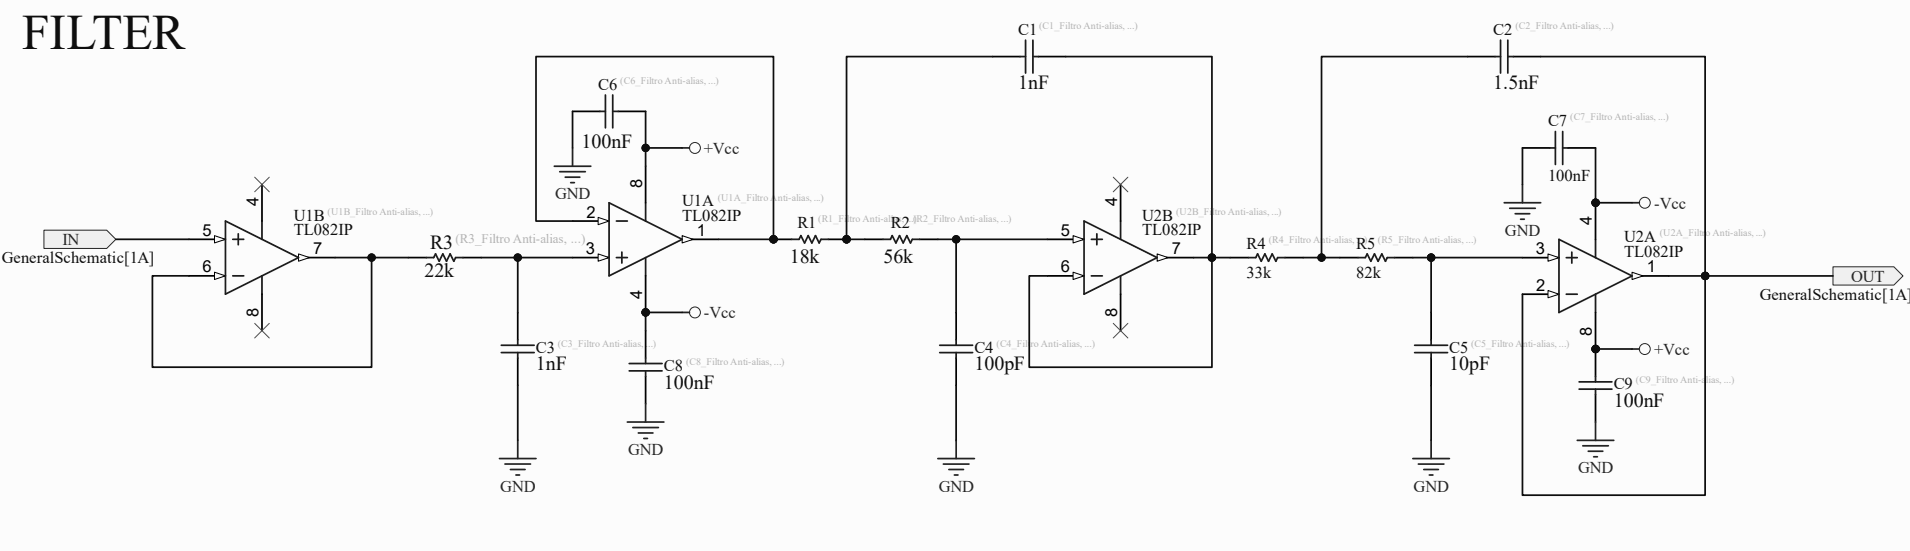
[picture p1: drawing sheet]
<svg xmlns="http://www.w3.org/2000/svg" width="186mm" height="54mm" viewBox="0 0 186 54" stroke-linecap="round" stroke-linejoin="round" font-family="sans-serif">
<g fill="#fcfcfc">
<path d="M-.1 -.1h186.1v53.8h-186.1z" fill-rule="evenodd"/>
<path d="M-.1 -.1h186.1v53.8h-186.1z" fill-rule="evenodd"/>
</g>
<path d="M39.7 25.1h1.8M45.1 25.1h1.7" fill="none" stroke="#000" stroke-width=".17"/>
<path d="M41.5 25.1h.7l.2-.4 .3 .7 .4-.7 .4 .7 .3-.7 .4 .7 .2-.3h.7" fill="none" stroke="#1c1c1c" stroke-width=".17"/>
<circle cx="82.4" cy="23.3" r=".36" fill="#0e0e0e"/>
<circle cx="82.4" cy="23.3" r=".36" fill="none" stroke="#0e0e0e" stroke-width=".1"/>
<circle cx="75.3" cy="23.3" r=".36" fill="#0e0e0e"/>
<circle cx="75.3" cy="23.3" r=".36" fill="none" stroke="#0e0e0e" stroke-width=".1"/>
<path d="M80.6 23.3h1.8" fill="none" stroke="#000" stroke-width=".17"/>
<circle cx="82.4" cy="23.3" r=".36" fill="#0e0e0e"/>
<circle cx="82.4" cy="23.3" r=".36" fill="none" stroke="#0e0e0e" stroke-width=".1"/>
<path d="M75.3 23.3h1.8" fill="none" stroke="#000" stroke-width=".17"/>
<circle cx="75.3" cy="23.3" r=".36" fill="#0e0e0e"/>
<circle cx="75.3" cy="23.3" r=".36" fill="none" stroke="#0e0e0e" stroke-width=".1"/>
<path d="M77.1 23.3h.7l.2-.4 .3 .7 .4-.7 .3 .7 .4-.7 .3 .7 .2-.3h.7M86 23.3h.7l.1-.4 .4 .7 .4-.7 .3 .7 .4-.7 .3 .7 .2-.3h.7M121.5 25.1h.7l.2-.4 .4 .7 .3-.7 .4 .7 .3-.7 .4 .7 .2-.3h.7M132.2 25.1h.7l.2-.4 .3 .7 .4-.7 .3 .7 .4-.7 .4 .7 .1-.3h.7" fill="none" stroke="#1c1c1c" stroke-width=".17"/>
<path d="M84.2 23.3h1.8M89.5 23.3h1.8M102 23.3h3.5M119.7 25.1h1.8M125.1 25.1h1.8M130.4 25.1h1.8M135.7 25.1h1.8" fill="none" stroke="#000" stroke-width=".17"/>
<path d="M104.5 22.9l1 .4-1 .3z" fill="#fbfbfb"/>
<path d="M104.5 22.9l1 .4-1 .3z" fill="none" stroke="#000" stroke-width=".1"/>
<path d="M102 26.8h3.5" fill="none" stroke="#000" stroke-width=".17"/>
<path d="M104.5 26.5l1 .3-1 .4z" fill="#fbfbfb"/>
<path d="M104.5 26.5l1 .3-1 .4z" fill="none" stroke="#000" stroke-width=".1"/>
<path d="M112.6 25.1h3.6" fill="none" stroke="#000" stroke-width=".17"/>
<path d="M112.6 24.7l1.1 .4-1.1 .3z" fill="#fbfbfb"/>
<path d="M112.6 24.7l1.1 .4-1.1 .3z" fill="none" stroke="#000" stroke-width=".1"/>
<path d="M105.5 21.5l7.1 3.6-7.1 3.5zM106.2 26.8h1.1M106.2 23.3h1.1M106.8 22.8v1M109.1 21.5v1.8M109.1 26.8v1.8" fill="none" stroke="#1c1c1c" stroke-width=".17"/>
<path d="M109.1 18v3.5M109.1 28.6v3.6" fill="none" stroke="#000" stroke-width=".17"/>
<circle cx="155.3" cy="19.7" r=".36" fill="#0e0e0e"/>
<circle cx="155.3" cy="19.7" r=".36" fill="none" stroke="#0e0e0e" stroke-width=".1"/>
<circle cx="155.3" cy="34" r=".36" fill="#0e0e0e"/>
<circle cx="155.3" cy="34" r=".36" fill="none" stroke="#0e0e0e" stroke-width=".1"/>
<path d="M158.9 26.9h3.5" fill="none" stroke="#000" stroke-width=".17"/>
<path d="M158.9 26.5l1 .4-1 .3z" fill="#fbfbfb"/>
<path d="M158.9 26.5l1 .4-1 .3z" fill="none" stroke="#000" stroke-width=".1"/>
<path d="M148.2 28.6h3.5" fill="none" stroke="#000" stroke-width=".17"/>
<path d="M150.7 28.3l1 .3-1 .4z" fill="#fbfbfb"/>
<path d="M150.7 28.3l1 .3-1 .4z" fill="none" stroke="#000" stroke-width=".1"/>
<path d="M148.2 25.1h3.5" fill="none" stroke="#000" stroke-width=".17"/>
<path d="M150.7 24.7l1 .4-1 .3z" fill="#fbfbfb"/>
<path d="M150.7 24.7l1 .4-1 .3z" fill="none" stroke="#000" stroke-width=".1"/>
<path d="M151.7 23.3l7.2 3.6-7.2 3.5zM152.5 28.6h1M152.5 25.1h1M153 24.5v1.1M155.3 23.3v1.8M155.3 28.6v1.8" fill="none" stroke="#1c1c1c" stroke-width=".17"/>
<path d="M155.3 19.7v3.6" fill="none" stroke="#000" stroke-width=".17"/>
<circle cx="155.3" cy="19.7" r=".36" fill="#0e0e0e"/>
<circle cx="155.3" cy="19.7" r=".36" fill="none" stroke="#0e0e0e" stroke-width=".1"/>
<path d="M155.3 30.4v3.6" fill="none" stroke="#000" stroke-width=".17"/>
<circle cx="155.3" cy="34" r=".36" fill="#0e0e0e"/>
<circle cx="155.3" cy="34" r=".36" fill="none" stroke="#0e0e0e" stroke-width=".1"/>
<path d="M96.6 5.5h2.7M101.1 5.5h2.6M142.9 5.5h2.6M147.3 5.5h2.7M50.4 30.4v2.7M50.4 34.8v2.7M93.1 30.4v2.7M93.1 34.8v2.7M139.3 30.4v2.7M139.3 34.8v2.7" fill="none" stroke="#000" stroke-width=".17"/>
<g fill="none" stroke="#1c1c1c" stroke-width=".17">
<path d="M99.3 5.5h.5M99.8 3.9v3.2M100.5 5.5h.6M100.5 3.9v3.2M145.5 5.5h.6M146.1 3.9v3.2M146.8 5.5h.5M146.8 3.9v3.2M48.8 34.3h3.2M48.8 33.6h3.2M50.4 33.1v.5M50.4 34.3v.5"/>
<path d="M91.5 34.3h3.2M91.5 33.6h3.2M93.1 33.1v.5M93.1 34.3v.5M137.7 34.3h3.2M137.7 33.6h3.2M139.3 33.1v.5M139.3 34.3v.5"/>
</g>
<circle cx="62.8" cy="30.4" r=".36" fill="#0e0e0e"/>
<circle cx="62.8" cy="30.4" r=".36" fill="none" stroke="#0e0e0e" stroke-width=".1"/>
<path d="M66.4 23.3h3.6" fill="none" stroke="#000" stroke-width=".17"/>
<path d="M66.4 22.9l1.1 .4-1.1 .3z" fill="#fbfbfb"/>
<path d="M66.4 22.9l1.1 .4-1.1 .3z" fill="none" stroke="#000" stroke-width=".1"/>
<path d="M55.7 21.5h3.6" fill="none" stroke="#000" stroke-width=".17"/>
<path d="M58.2 21.2l1.1 .3-1.1 .4z" fill="#fbfbfb"/>
<path d="M58.2 21.2l1.1 .3-1.1 .4z" fill="none" stroke="#000" stroke-width=".1"/>
<path d="M55.7 25.1h3.6" fill="none" stroke="#000" stroke-width=".17"/>
<path d="M58.2 24.7l1.1 .4-1.1 .3z" fill="#fbfbfb"/>
<path d="M58.2 24.7l1.1 .4-1.1 .3z" fill="none" stroke="#000" stroke-width=".1"/>
<path d="M59.3 19.7l7.1 3.6-7.1 3.5zM62.8 19.7v1.8M60 21.5h1.1M60 25.1h1.1M60.5 24.5v1.1M62.8 25.1v1.7" fill="none" stroke="#1c1c1c" stroke-width=".17"/>
<path d="M62.8 26.8v3.6" fill="none" stroke="#000" stroke-width=".17"/>
<circle cx="62.8" cy="30.4" r=".36" fill="#0e0e0e"/>
<circle cx="62.8" cy="30.4" r=".36" fill="none" stroke="#0e0e0e" stroke-width=".1"/>
<path d="M62.8 16.2v3.5M62.8 32.2v2.6M62.8 36.6v2.7" fill="none" stroke="#000" stroke-width=".17"/>
<g fill="none" stroke="#262626" stroke-width=".17">
<path d="M62.8 39.3v1.8M48.6 44.6h3.6M49.1 45.2h2.5M49.7 45.7h1.4M50.2 46.2h.4M50.4 42.8v1.8M61.1 41.1h3.5M61.6 41.6h2.5M62.1 42.1h1.5M62.7 42.7h.3M91.3 44.6h3.5M91.8 45.2h2.5"/>
<path d="M92.4 45.7h1.4M92.9 46.2h.3M93.1 42.9v1.7M137.5 44.6h3.6M138.1 45.2h2.4M138.6 45.7h1.4M139.1 46.2h.4M139.3 42.9v1.7"/>
</g>
<path d="M61.2 36.1h3.2M61.2 35.4h3.2M62.8 34.8v.6M62.8 36.1v.5" fill="none" stroke="#1c1c1c" stroke-width=".17"/>
<circle cx="155.3" cy="34" r=".36" fill="#0e0e0e"/>
<circle cx="155.3" cy="34" r=".36" fill="none" stroke="#0e0e0e" stroke-width=".1"/>
<path d="M155.3 34v2.6" fill="none" stroke="#000" stroke-width=".17"/>
<circle cx="155.3" cy="34" r=".36" fill="#0e0e0e"/>
<circle cx="155.3" cy="34" r=".36" fill="none" stroke="#0e0e0e" stroke-width=".1"/>
<path d="M55.7 10.8h2.7M60.2 10.8h2.6M148.2 14.4h2.7M152.6 14.4h2.7M18.4 23.3h3.5M155.3 38.4v2.7" fill="none" stroke="#000" stroke-width=".17"/>
<path d="M58.4 10.8h.5M58.9 9.2v3.2M59.6 10.8h.6M59.6 9.2v3.2M150.9 14.4h.5M151.4 12.8v3.2M152.1 14.4h.5M152.1 12.8v3.2M153.7 37.9h3.2M153.7 37.2h3.2M155.3 36.6v.6M155.3 37.9v.5" fill="none" stroke="#1c1c1c" stroke-width=".17"/>
<g fill="none" stroke="#262626" stroke-width=".17">
<path d="M54 16.2h3.5M54.5 16.7h2.5M55 17.2h1.4M55.6 17.8h.3M55.7 14.4v1.8M146.4 19.7h3.6M148.2 18v1.7M147 20.3h2.4M147.5 20.8h1.4M148 21.3h.4M153.5 42.9h3.6M154.1 43.4h2.5"/>
<path d="M154.6 43.9h1.4M155.1 44.5h.4M155.3 41.1v1.8"/>
</g>
<path d="M20.9 22.9l1 .4-1 .3z" fill="#fbfbfb"/>
<path d="M20.9 22.9l1 .4-1 .3z" fill="none" stroke="#000" stroke-width=".1"/>
<path d="M18.4 26.8h3.5" fill="none" stroke="#000" stroke-width=".17"/>
<path d="M20.9 26.5l1 .3-1 .4z" fill="#fbfbfb"/>
<path d="M20.9 26.5l1 .3-1 .4z" fill="none" stroke="#000" stroke-width=".1"/>
<path d="M29.1 25.1h3.5" fill="none" stroke="#000" stroke-width=".17"/>
<path d="M29.1 24.7l1 .4-1 .3z" fill="#fbfbfb"/>
<path d="M29.1 24.7l1 .4-1 .3z" fill="none" stroke="#000" stroke-width=".1"/>
<path d="M21.9 21.5l7.2 3.6-7.2 3.5zM22.7 26.8h1M22.7 23.3h1M23.2 22.8v1M25.5 21.5v1.8M25.5 26.8v1.8" fill="none" stroke="#1c1c1c" stroke-width=".17"/>
<path d="M25.5 18v3.5M25.5 28.6v3.6" fill="none" stroke="#000" stroke-width=".17"/>
<path d="M4.3 22.4h6.1l.9 .9-.9 .9h-6.1z" fill-rule="evenodd" fill="#f0f0f0"/>
<path d="M4.3 22.4h6.1l.9 .9-.9 .9h-6.1z" fill="none" stroke="#262626" stroke-width=".1"/>
<path d="M178.4 26h5.9l.9 .9-.9 .8h-5.9z" fill-rule="evenodd" fill="#f0f0f0"/>
<g fill="none" stroke="#262626" stroke-width=".1">
<path d="M178.4 26h5.9l.9 .9-.9 .8h-5.9z"/>
<circle cx="67.6" cy="14.4" r=".53"/>
<circle cx="160.1" cy="19.7" r=".53"/>
<circle cx="67.6" cy="30.4" r=".53"/>
<circle cx="160.1" cy="34" r=".53"/>
</g>
<path d="M-.1 53.2v.5zM-.1 52.5v.5zM-.1 51.9v.5zM-.1 51.2v.5zM-.1 50.5v.5zM-.1 49.8v.5zM-.1 49.1v.5zM-.1 48.5v.5zM-.1 47.8v.5zM-.1 47.1v.5zM-.1 46.4v.5zM-.1 45.8v.5zM-.1 45.1v.5zM-.1 44.4v.5zM-.1 43.7v.5zM-.1 43v.6zM-.1 42.4v.5zM-.1 41.7v.5zM-.1 41v.5zM-.1 40.3v.5zM-.1 39.7v.5zM-.1 39v.5zM-.1 38.3v.5zM-.1 37.6v.5zM-.1 36.9v.6zM-.1 36.3v.5zM-.1 35.6v.5zM-.1 34.9v.5zM-.1 34.2v.5zM-.1 33.6v.5zM-.1 32.9v.5zM-.1 32.2v.5zM-.1 31.5v.5zM-.1 30.9v.5zM-.1 30.2v.5zM-.1 29.5v.5zM-.1 28.8v.5zM-.1 28.1v.6zM-.1 27.5v.5zM-.1 26.8v.5zM-.1 26.1v.5zM-.1 25.4v.5zM-.1 24.8v.5zM-.1 24.1v.5zM-.1 23.4v.5zM-.1 22.7v.5zM-.1 22v.6zM-.1 21.4v.5zM-.1 20.7v.5zM-.1 20v.5zM-.1 19.3v.5zM-.1 18.7v.5zM-.1 18v.5zM-.1 17.3v.5zM-.1 16.6v.5zM-.1 16v.5zM-.1 15.3v.5zM-.1 14.6v.5zM-.1 13.9v.5zM-.1 13.2v.6zM-.1 12.6v.5zM-.1 11.9v.5zM-.1 11.2v.5zM-.1 10.5v.5zM-.1 9.9v.5zM-.1 9.2v.5zM-.1 8.5v.5zM-.1 7.8v.5zM-.1 7.1v.6zM-.1 6.5v.5zM-.1 5.8v.5zM-.1 5.1v.5zM-.1 4.4v.5zM-.1 3.8v.5zM-.1 3.1v.5zM-.1 2.4v.5zM-.1 1.7v.5zM-.1 1.1v.5zM-.1 .4v.5zM-.1 -.1v.3zM-.1 -.1h.1zM.2 -.1h.5zM.9 -.1h.5zM1.5 -.1h.5zM2.2 -.1h.5zM2.9 -.1h.5zM3.6 -.1h.5zM4.2 -.1h.6zM4.9 -.1h.5zM5.6 -.1h.5zM6.3 -.1h.5zM7 -.1h.5zM7.6 -.1h.5zM8.3 -.1h.5zM9 -.1h.5zM9.7 -.1h.5zM10.3 -.1h.6zM11 -.1h.5zM11.7 -.1h.5zM12.4 -.1h.5zM13.1 -.1h.5zM13.7 -.1h.5zM14.4 -.1h.5zM15.1 -.1h.5zM15.8 -.1h.5zM16.4 -.1h.5zM17.1 -.1h.5zM17.8 -.1h.5zM18.5 -.1h.5zM19.1 -.1h.6zM19.8 -.1h.5zM20.5 -.1h.5zM21.2 -.1h.5zM21.9 -.1h.5zM22.5 -.1h.5zM23.2 -.1h.5zM23.9 -.1h.5zM24.6 -.1h.5zM25.2 -.1h.6zM25.9 -.1h.5zM26.6 -.1h.5zM27.3 -.1h.5zM28 -.1h.5zM28.6 -.1h.5zM29.3 -.1h.5zM30 -.1h.5zM30.7 -.1h.5zM31.3 -.1h.5zM32 -.1h.5zM32.7 -.1h.5zM33.4 -.1h.5zM34.1 -.1h.5zM34.7 -.1h.5zM35.4 -.1h.5zM36.1 -.1h.5zM36.8 -.1h.5zM37.4 -.1h.5zM38.1 -.1h.5zM38.8 -.1h.5zM39.5 -.1h.5zM40.1 -.1h.6zM40.8 -.1h.5zM41.5 -.1h.5zM42.2 -.1h.5zM42.9 -.1h.5zM43.5 -.1h.5zM44.2 -.1h.5zM44.9 -.1h.5zM45.6 -.1h.5zM46.2 -.1h.6zM46.9 -.1h.5zM47.6 -.1h.5zM48.3 -.1h.5zM49 -.1h.5zM49.6 -.1h.5zM50.3 -.1h.5zM51 -.1h.5zM51.7 -.1h.5zM52.3 -.1h.5zM53 -.1h.5zM53.7 -.1h.5zM54.4 -.1h.5zM55 -.1h.6zM55.7 -.1h.5zM56.4 -.1h.5zM57.1 -.1h.5zM57.8 -.1h.5zM58.4 -.1h.5zM59.1 -.1h.5zM59.8 -.1h.5zM60.5 -.1h.5zM61.1 -.1h.6zM61.8 -.1h.5zM62.5 -.1h.5zM63.2 -.1h.5zM63.9 -.1h.5zM64.5 -.1h.5zM65.2 -.1h.5zM65.9 -.1h.5zM66.6 -.1h.5zM67.2 -.1h.5zM67.9 -.1h.5zM68.6 -.1h.5zM69.3 -.1h.5zM69.9 -.1h.6zM70.6 -.1h.5zM71.3 -.1h.5zM72 -.1h.5zM72.7 -.1h.5zM73.3 -.1h.5zM74 -.1h.5zM74.7 -.1h.5zM75.4 -.1h.5zM76 -.1h.6zM76.7 -.1h.5zM77.4 -.1h.5zM78.1 -.1h.5zM78.8 -.1h.5zM79.4 -.1h.5zM80.1 -.1h.5zM80.8 -.1h.5zM81.5 -.1h.5zM82.1 -.1h.5zM82.8 -.1h.5zM83.5 -.1h.5zM84.2 -.1h.5zM84.9 -.1h.5zM85.5 -.1h.5zM86.2 -.1h.5zM86.9 -.1h.5zM87.6 -.1h.5zM88.2 -.1h.5zM88.9 -.1h.5zM89.6 -.1h.5zM90.3 -.1h.5zM90.9 -.1h.6zM91.6 -.1h.5zM92.3 -.1h.5zM93 -.1h.5zM93.7 -.1h.5zM94.3 -.1h.5zM95 -.1h.5zM95.7 -.1h.5zM96.4 -.1h.5zM97 -.1h.6zM97.7 -.1h.5zM98.4 -.1h.5zM99.1 -.1h.5zM99.8 -.1h.5zM100.4 -.1h.5zM101.1 -.1h.5zM101.8 -.1h.5zM102.5 -.1h.5zM103.1 -.1h.5zM103.8 -.1h.5zM104.5 -.1h.5zM105.2 -.1h.5zM105.8 -.1h.6zM106.5 -.1h.5zM107.2 -.1h.5zM107.9 -.1h.5zM108.6 -.1h.5zM109.2 -.1h.5zM109.9 -.1h.5zM110.6 -.1h.5zM111.3 -.1h.5zM111.9 -.1h.6zM112.6 -.1h.5zM113.3 -.1h.5zM114 -.1h.5zM114.7 -.1h.5zM115.3 -.1h.5zM116 -.1h.5zM116.7 -.1h.5zM117.4 -.1h.5zM118 -.1h.5zM118.7 -.1h.5zM119.4 -.1h.5zM120.1 -.1h.5zM120.7 -.1h.6zM121.4 -.1h.5zM122.1 -.1h.5zM122.8 -.1h.5zM123.5 -.1h.5zM124.1 -.1h.5zM124.8 -.1h.5zM125.5 -.1h.5zM126.2 -.1h.5zM126.8 -.1h.6zM127.5 -.1h.5zM128.2 -.1h.5zM128.9 -.1h.5zM129.6 -.1h.5zM130.2 -.1h.5zM130.9 -.1h.5zM131.6 -.1h.5zM132.3 -.1h.5zM132.9 -.1h.5zM133.6 -.1h.5zM134.3 -.1h.5zM135 -.1h.5zM135.7 -.1h.5zM136.3 -.1h.5zM137 -.1h.5zM137.7 -.1h.5zM138.4 -.1h.5zM139 -.1h.5zM139.7 -.1h.5zM140.4 -.1h.5zM141.1 -.1h.5zM141.7 -.1h.6zM142.4 -.1h.5zM143.1 -.1h.5zM143.8 -.1h.5zM144.5 -.1h.5zM145.1 -.1h.5zM145.8 -.1h.5zM146.5 -.1h.5zM147.2 -.1h.5zM147.8 -.1h.6zM148.5 -.1h.5zM149.2 -.1h.5zM149.9 -.1h.5zM150.6 -.1h.5zM151.2 -.1h.5zM151.9 -.1h.5zM152.6 -.1h.5zM153.3 -.1h.5zM153.9 -.1h.5zM154.6 -.1h.5zM155.3 -.1h.5zM156 -.1h.5zM156.6 -.1h.6zM157.3 -.1h.5zM158 -.1h.5zM158.7 -.1h.5zM159.4 -.1h.5zM160 -.1h.5zM160.7 -.1h.5zM161.4 -.1h.5zM162.1 -.1h.5zM162.7 -.1h.6zM163.4 -.1h.5zM164.1 -.1h.5zM164.8 -.1h.5zM165.5 -.1h.5zM166.1 -.1h.5zM166.8 -.1h.5zM167.5 -.1h.5zM168.2 -.1h.5zM168.9 -.1h.5zM169.5 -.1h.5zM170.2 -.1h.5zM170.9 -.1h.5zM171.6 -.1h.5zM172.2 -.1h.5zM172.9 -.1h.5zM173.6 -.1h.5zM174.3 -.1h.5zM174.9 -.1h.6zM175.6 -.1h.5zM176.3 -.1h.5zM177 -.1h.5zM177.7 -.1h.5zM178.3 -.1h.5zM179 -.1h.5zM179.7 -.1h.5zM180.4 -.1h.5zM181 -.1h.6zM181.7 -.1h.5zM182.4 -.1h.5zM183.1 -.1h.5zM183.8 -.1h.5zM184.4 -.1h.5zM185.1 -.1h.5zM185.8 -.1h.2zM186 0v.5zM186 .7v.5zM186 1.4v.5zM186 2.1v.5zM186 2.7v.5zM186 3.4v.5zM186 4.1v.5zM186 4.8v.5zM186 5.4v.6zM186 6.1v.5zM186 6.8v.5zM186 7.5v.5zM186 8.2v.5zM186 8.8v.5zM186 9.5v.5zM186 10.2v.5zM186 10.9v.5zM186 11.5v.5zM186 12.2v.5zM186 12.9v.5zM186 13.6v.5zM186 14.2v.6zM186 14.9v.5zM186 15.6v.5zM186 16.3v.5zM186 17v.5zM186 17.6v.5zM186 18.3v.5zM186 19v.5zM186 19.7v.5zM186 20.3v.6zM186 21v.5zM186 21.7v.5zM186 22.4v.5zM186 23.1v.5zM186 23.7v.5zM186 24.4v.5zM186 25.1v.5zM186 25.8v.5zM186 26.4v.5zM186 27.1v.5zM186 27.8v.5zM186 28.5v.5zM186 29.2v.5zM186 29.8v.5zM186 30.5v.5zM186 31.2v.5zM186 31.9v.5zM186 32.5v.5zM186 33.2v.5zM186 33.9v.5zM186 34.6v.5zM186 35.2v.6zM186 35.9v.5zM186 36.6v.5zM186 37.3v.5zM186 38v.5zM186 38.6v.5zM186 39.3v.5zM186 40v.5zM186 40.7v.5zM186 41.3v.6zM186 42v.5zM186 42.7v.5zM186 43.4v.5zM186 44.1v.5zM186 44.7v.5zM186 45.4v.5zM186 46.1v.5zM186 46.8v.5zM186 47.4v.5zM186 48.1v.5zM186 48.8v.5zM186 49.5v.5zM186 50.1v.6zM186 50.8v.5zM186 51.5v.5zM186 52.2v.5zM186 52.9v.5zM186 53.5v.2zM185.4 53.7h.5zM184.7 53.7h.5zM184 53.7h.5zM183.3 53.7h.5zM182.7 53.7h.5zM182 53.7h.5zM181.3 53.7h.5zM180.6 53.7h.5zM180 53.7h.5zM179.3 53.7h.5zM178.6 53.7h.5zM177.9 53.7h.5zM177.2 53.7h.6zM176.6 53.7h.5zM175.9 53.7h.5zM175.2 53.7h.5zM174.5 53.7h.5zM173.9 53.7h.5zM173.2 53.7h.5zM172.5 53.7h.5zM171.8 53.7h.5zM171.1 53.7h.6zM170.5 53.7h.5zM169.8 53.7h.5zM169.1 53.7h.5zM168.4 53.7h.5zM167.8 53.7h.5zM167.1 53.7h.5zM166.4 53.7h.5zM165.7 53.7h.5zM165.1 53.7h.5zM164.4 53.7h.5zM163.7 53.7h.5zM163 53.7h.5zM162.3 53.7h.5zM161.7 53.7h.5zM161 53.7h.5zM160.3 53.7h.5zM159.6 53.7h.5zM159 53.7h.5zM158.3 53.7h.5zM157.6 53.7h.5zM156.9 53.7h.5zM156.2 53.7h.6zM155.6 53.7h.5zM154.9 53.7h.5zM154.2 53.7h.5zM153.5 53.7h.5zM152.9 53.7h.5zM152.2 53.7h.5zM151.5 53.7h.5zM150.8 53.7h.5zM150.1 53.7h.6zM149.5 53.7h.5zM148.8 53.7h.5zM148.1 53.7h.5zM147.4 53.7h.5zM146.8 53.7h.5zM146.1 53.7h.5zM145.4 53.7h.5zM144.7 53.7h.5zM144.1 53.7h.5zM143.4 53.7h.5zM142.7 53.7h.5zM142 53.7h.5zM141.3 53.7h.6zM140.7 53.7h.5zM140 53.7h.5zM139.3 53.7h.5zM138.6 53.7h.5zM138 53.7h.5zM137.3 53.7h.5zM136.6 53.7h.5zM135.9 53.7h.5zM135.2 53.7h.6zM134.6 53.7h.5zM133.9 53.7h.5zM133.2 53.7h.5zM132.5 53.7h.5zM131.9 53.7h.5zM131.2 53.7h.5zM130.5 53.7h.5zM129.8 53.7h.5zM129.2 53.7h.5zM128.5 53.7h.5zM127.8 53.7h.5zM127.1 53.7h.5zM126.4 53.7h.6zM125.8 53.7h.5zM125.1 53.7h.5zM124.4 53.7h.5zM123.7 53.7h.5zM123.1 53.7h.5zM122.4 53.7h.5zM121.7 53.7h.5zM121 53.7h.5zM120.3 53.7h.6zM119.7 53.7h.5zM119 53.7h.5zM118.3 53.7h.5zM117.6 53.7h.5zM117 53.7h.5zM116.3 53.7h.5zM115.6 53.7h.5zM114.9 53.7h.5zM114.3 53.7h.5zM113.6 53.7h.5zM112.9 53.7h.5zM112.2 53.7h.5zM111.5 53.7h.5zM110.9 53.7h.5zM110.2 53.7h.5zM109.5 53.7h.5zM108.8 53.7h.5zM108.2 53.7h.5zM107.5 53.7h.5zM106.8 53.7h.5zM106.1 53.7h.5zM105.4 53.7h.6zM104.8 53.7h.5zM104.1 53.7h.5zM103.4 53.7h.5zM102.7 53.7h.5zM102.1 53.7h.5zM101.4 53.7h.5zM100.7 53.7h.5zM100 53.7h.5zM99.3 53.7h.6zM98.7 53.7h.5zM98 53.7h.5zM97.3 53.7h.5zM96.6 53.7h.5zM96 53.7h.5zM95.3 53.7h.5zM94.6 53.7h.5zM93.9 53.7h.5zM93.3 53.7h.5zM92.6 53.7h.5zM91.9 53.7h.5zM91.2 53.7h.5zM90.5 53.7h.6zM89.9 53.7h.5zM89.2 53.7h.5zM88.5 53.7h.5zM87.8 53.7h.5zM87.2 53.7h.5zM86.5 53.7h.5zM85.8 53.7h.5zM85.1 53.7h.5zM84.4 53.7h.6zM83.8 53.7h.5zM83.1 53.7h.5zM82.4 53.7h.5zM81.7 53.7h.5zM81.1 53.7h.5zM80.4 53.7h.5zM79.7 53.7h.5zM79 53.7h.5zM78.4 53.7h.5zM77.7 53.7h.5zM77 53.7h.5zM76.3 53.7h.5zM75.6 53.7h.6zM75 53.7h.5zM74.3 53.7h.5zM73.6 53.7h.5zM72.9 53.7h.5zM72.3 53.7h.5zM71.6 53.7h.5zM70.9 53.7h.5zM70.2 53.7h.5zM69.5 53.7h.6zM68.9 53.7h.5zM68.2 53.7h.5zM67.5 53.7h.5zM66.8 53.7h.5zM66.2 53.7h.5zM65.5 53.7h.5zM64.8 53.7h.5zM64.1 53.7h.5zM63.5 53.7h.5zM62.8 53.7h.5zM62.1 53.7h.5zM61.4 53.7h.5zM60.7 53.7h.5zM60.1 53.7h.5zM59.4 53.7h.5zM58.7 53.7h.5zM58 53.7h.5zM57.4 53.7h.5zM56.7 53.7h.5zM56 53.7h.5zM55.3 53.7h.5zM54.6 53.7h.6zM54 53.7h.5zM53.3 53.7h.5zM52.6 53.7h.5zM51.9 53.7h.5zM51.3 53.7h.5zM50.6 53.7h.5zM49.9 53.7h.5zM49.2 53.7h.5zM48.5 53.7h.6zM47.9 53.7h.5zM47.2 53.7h.5zM46.5 53.7h.5zM45.8 53.7h.5zM45.2 53.7h.5zM44.5 53.7h.5zM43.8 53.7h.5zM43.1 53.7h.5zM42.5 53.7h.5zM41.8 53.7h.5zM41.1 53.7h.5zM40.4 53.7h.5zM39.7 53.7h.6zM39.1 53.7h.5zM38.4 53.7h.5zM37.7 53.7h.5zM37 53.7h.5zM36.4 53.7h.5zM35.7 53.7h.5zM35 53.7h.5zM34.3 53.7h.5zM33.6 53.7h.6zM33 53.7h.5zM32.3 53.7h.5zM31.6 53.7h.5zM30.9 53.7h.5zM30.3 53.7h.5zM29.6 53.7h.5zM28.9 53.7h.5zM28.2 53.7h.5zM27.6 53.7h.5zM26.9 53.7h.5zM26.2 53.7h.5zM25.5 53.7h.5zM24.8 53.7h.6zM24.2 53.7h.5zM23.5 53.7h.5zM22.8 53.7h.5zM22.1 53.7h.5zM21.5 53.7h.5zM20.8 53.7h.5zM20.1 53.7h.5zM19.4 53.7h.5zM18.7 53.7h.6zM18.1 53.7h.5zM17.4 53.7h.5zM16.7 53.7h.5zM16 53.7h.5zM15.4 53.7h.5zM14.7 53.7h.5zM14 53.7h.5zM13.3 53.7h.5zM12.7 53.7h.5zM12 53.7h.5zM11.3 53.7h.5zM10.6 53.7h.5zM9.9 53.7h.5zM9.3 53.7h.5zM8.6 53.7h.5zM7.9 53.7h.5zM7.2 53.7h.5zM6.6 53.7h.5zM5.9 53.7h.5zM5.2 53.7h.5zM4.5 53.7h.5zM3.8 53.7h.6zM3.2 53.7h.5zM2.5 53.7h.5zM1.8 53.7h.5zM1.1 53.7h.5zM.5 53.7h.5zM-.1 53.7h.4z" fill="#262626" stroke="#262626" stroke-width=".1"/>
<path d="M66.4 14.4h.7M158.9 19.7h.7M66.4 30.4h.7M158.9 34h.7" fill="none" stroke="#262626" stroke-width=".17"/>
<path d="M24.8 17.2l1.4 1.5M26.2 17.2l-1.4 1.5M108.4 17.2l1.4 1.5M109.8 17.2l-1.4 1.5M24.8 31.5l1.4 1.4M26.2 31.5l-1.4 1.4M108.4 31.5l1.4 1.4M109.8 31.5l-1.4 1.4" fill="none" stroke="#4c4c4c" stroke-width=".1"/>
<path d="M55.7 21.5h-3.5v-16h23.1v17.8" fill="none" stroke="#0e0e0e" stroke-width=".17"/>
<circle cx="75.3" cy="23.3" r=".36" fill="#0e0e0e"/>
<circle cx="75.3" cy="23.3" r=".36" fill="none" stroke="#0e0e0e" stroke-width=".1"/>
<path d="M103.7 5.5h14.3v19.6h-1.8" fill="none" stroke="#0e0e0e" stroke-width=".17"/>
<circle cx="118" cy="25.1" r=".36" fill="#0e0e0e"/>
<circle cx="118" cy="25.1" r=".36" fill="none" stroke="#0e0e0e" stroke-width=".1"/>
<path d="M82.4 23.3h1.8" fill="none" stroke="#0e0e0e" stroke-width=".17"/>
<circle cx="82.4" cy="23.3" r=".36" fill="#0e0e0e"/>
<circle cx="82.4" cy="23.3" r=".36" fill="none" stroke="#0e0e0e" stroke-width=".1"/>
<path d="M118 25.1v10.6h-17.8v-8.9h1.8" fill="none" stroke="#0e0e0e" stroke-width=".17"/>
<circle cx="118" cy="25.1" r=".36" fill="#0e0e0e"/>
<circle cx="118" cy="25.1" r=".36" fill="none" stroke="#0e0e0e" stroke-width=".1"/>
<path d="M96.6 5.5h-14.2v17.8" fill="none" stroke="#0e0e0e" stroke-width=".17"/>
<circle cx="82.4" cy="23.3" r=".36" fill="#0e0e0e"/>
<circle cx="82.4" cy="23.3" r=".36" fill="none" stroke="#0e0e0e" stroke-width=".1"/>
<path d="M93.1 23.3v7.1" fill="none" stroke="#0e0e0e" stroke-width=".17"/>
<circle cx="93.1" cy="23.3" r=".36" fill="#0e0e0e"/>
<circle cx="93.1" cy="23.3" r=".36" fill="none" stroke="#0e0e0e" stroke-width=".1"/>
<path d="M50.4 25.1v5.3M50.4 37.5v5.3" fill="none" stroke="#0e0e0e" stroke-width=".17"/>
<circle cx="50.4" cy="25.1" r=".36" fill="#0e0e0e"/>
<circle cx="50.4" cy="25.1" r=".36" fill="none" stroke="#0e0e0e" stroke-width=".1"/>
<path d="M118 25.1h1.7" fill="none" stroke="#0e0e0e" stroke-width=".17"/>
<circle cx="118" cy="25.1" r=".36" fill="#0e0e0e"/>
<circle cx="118" cy="25.1" r=".36" fill="none" stroke="#0e0e0e" stroke-width=".1"/>
<path d="M93.1 37.5v5.4M139.3 25.1v5.3M139.3 37.5v5.4" fill="none" stroke="#0e0e0e" stroke-width=".17"/>
<circle cx="139.3" cy="25.1" r=".36" fill="#0e0e0e"/>
<circle cx="139.3" cy="25.1" r=".36" fill="none" stroke="#0e0e0e" stroke-width=".1"/>
<path d="M137.5 25.1h1.8" fill="none" stroke="#0e0e0e" stroke-width=".17"/>
<circle cx="139.3" cy="25.1" r=".36" fill="#0e0e0e"/>
<circle cx="139.3" cy="25.1" r=".36" fill="none" stroke="#0e0e0e" stroke-width=".1"/>
<path d="M166 26.9h12.4" fill="none" stroke="#0e0e0e" stroke-width=".17"/>
<circle cx="166" cy="26.9" r=".36" fill="#0e0e0e"/>
<circle cx="166" cy="26.9" r=".36" fill="none" stroke="#0e0e0e" stroke-width=".1"/>
<path d="M142.9 5.5h-14.3v19.6" fill="none" stroke="#0e0e0e" stroke-width=".17"/>
<circle cx="128.6" cy="25.1" r=".36" fill="#0e0e0e"/>
<circle cx="128.6" cy="25.1" r=".36" fill="none" stroke="#0e0e0e" stroke-width=".1"/>
<path d="M150 5.5h16v21.4" fill="none" stroke="#0e0e0e" stroke-width=".17"/>
<circle cx="166" cy="26.9" r=".36" fill="#0e0e0e"/>
<circle cx="166" cy="26.9" r=".36" fill="none" stroke="#0e0e0e" stroke-width=".1"/>
<path d="M70 23.3h5.3" fill="none" stroke="#0e0e0e" stroke-width=".17"/>
<circle cx="75.3" cy="23.3" r=".36" fill="#0e0e0e"/>
<circle cx="75.3" cy="23.3" r=".36" fill="none" stroke="#0e0e0e" stroke-width=".1"/>
<path d="M91.3 23.3h10.7" fill="none" stroke="#0e0e0e" stroke-width=".17"/>
<circle cx="93.1" cy="23.3" r=".36" fill="#0e0e0e"/>
<circle cx="93.1" cy="23.3" r=".36" fill="none" stroke="#0e0e0e" stroke-width=".1"/>
<path d="M126.9 25.1h3.5" fill="none" stroke="#0e0e0e" stroke-width=".17"/>
<circle cx="128.6" cy="25.1" r=".36" fill="#0e0e0e"/>
<circle cx="128.6" cy="25.1" r=".36" fill="none" stroke="#0e0e0e" stroke-width=".1"/>
<path d="M139.3 25.1h8.9" fill="none" stroke="#0e0e0e" stroke-width=".17"/>
<circle cx="139.3" cy="25.1" r=".36" fill="#0e0e0e"/>
<circle cx="139.3" cy="25.1" r=".36" fill="none" stroke="#0e0e0e" stroke-width=".1"/>
<path d="M66.4 14.4h-3.6v1.8" fill="none" stroke="#0e0e0e" stroke-width=".17"/>
<circle cx="62.8" cy="14.4" r=".36" fill="#0e0e0e"/>
<circle cx="62.8" cy="14.4" r=".36" fill="none" stroke="#0e0e0e" stroke-width=".1"/>
<path d="M162.4 26.9h3.6" fill="none" stroke="#0e0e0e" stroke-width=".17"/>
<circle cx="166" cy="26.9" r=".36" fill="#0e0e0e"/>
<circle cx="166" cy="26.9" r=".36" fill="none" stroke="#0e0e0e" stroke-width=".1"/>
<path d="M166 26.9v21.3h-17.8v-19.6" fill="none" stroke="#0e0e0e" stroke-width=".17"/>
<circle cx="166" cy="26.9" r=".36" fill="#0e0e0e"/>
<circle cx="166" cy="26.9" r=".36" fill="none" stroke="#0e0e0e" stroke-width=".1"/>
<path d="M55.7 10.8v3.6M148.2 14.4v3.6M155.3 14.4v5.3" fill="none" stroke="#0e0e0e" stroke-width=".17"/>
<circle cx="155.3" cy="19.7" r=".36" fill="#0e0e0e"/>
<circle cx="155.3" cy="19.7" r=".36" fill="none" stroke="#0e0e0e" stroke-width=".1"/>
<path d="M32.6 25.1h3.6v10.6h-21.4v-8.9h3.6" fill="none" stroke="#0e0e0e" stroke-width=".17"/>
<circle cx="36.2" cy="25.1" r=".36" fill="#0e0e0e"/>
<circle cx="36.2" cy="25.1" r=".36" fill="none" stroke="#0e0e0e" stroke-width=".1"/>
<path d="M62.8 10.8v3.6" fill="none" stroke="#0e0e0e" stroke-width=".17"/>
<circle cx="62.8" cy="14.4" r=".36" fill="#0e0e0e"/>
<circle cx="62.8" cy="14.4" r=".36" fill="none" stroke="#0e0e0e" stroke-width=".1"/>
<path d="M11.3 23.3h7.1M46.8 25.1h8.9" fill="none" stroke="#0e0e0e" stroke-width=".17"/>
<circle cx="50.4" cy="25.1" r=".36" fill="#0e0e0e"/>
<circle cx="50.4" cy="25.1" r=".36" fill="none" stroke="#0e0e0e" stroke-width=".1"/>
<path d="M36.2 25.1h3.5" fill="none" stroke="#0e0e0e" stroke-width=".17"/>
<circle cx="36.2" cy="25.1" r=".36" fill="#0e0e0e"/>
<circle cx="36.2" cy="25.1" r=".36" fill="none" stroke="#0e0e0e" stroke-width=".1"/>
<path d="M155.3 19.7h3.6" fill="none" stroke="#0e0e0e" stroke-width=".17"/>
<circle cx="155.3" cy="19.7" r=".36" fill="#0e0e0e"/>
<circle cx="155.3" cy="19.7" r=".36" fill="none" stroke="#0e0e0e" stroke-width=".1"/>
<path d="M155.3 34h3.6" fill="none" stroke="#0e0e0e" stroke-width=".17"/>
<circle cx="155.3" cy="34" r=".36" fill="#0e0e0e"/>
<circle cx="155.3" cy="34" r=".36" fill="none" stroke="#0e0e0e" stroke-width=".1"/>
<path d="M62.8 30.4v1.8" fill="none" stroke="#0e0e0e" stroke-width=".17"/>
<circle cx="62.8" cy="30.4" r=".36" fill="#0e0e0e"/>
<circle cx="62.8" cy="30.4" r=".36" fill="none" stroke="#0e0e0e" stroke-width=".1"/>
<path d="M62.8 30.4h3.6" fill="none" stroke="#0e0e0e" stroke-width=".17"/>
<circle cx="62.8" cy="30.4" r=".36" fill="#0e0e0e"/>
<circle cx="62.8" cy="30.4" r=".36" fill="none" stroke="#0e0e0e" stroke-width=".1"/>
<text font-size="4.8" fill="#0e0e0e" x="2.2" y="4.8">FILTER</text>
<g font-size="1.9" fill="#0e0e0e">
<text x="99.1" y="8.7">1nF</text>
<text x="145.3" y="8.7">1.5nF</text>
<text x="56.6" y="14.4">100nF</text>
<text x="41.3" y="27">22k</text>
<text x="41.9" y="24.2">R3</text>
<text x="76.9" y="25.6">18k</text>
<text x="86" y="25.6">56k</text>
<text x="52.2" y="36">1nF</text>
<text x="64.6" y="37.8">100nF</text>
<text x="94.8" y="36">100pF</text>
<text x="141.1" y="36">10pF</text>
<text x="157.1" y="39.6">100nF</text>
</g>
<g font-size="1.6" fill="#0e0e0e">
<text x="99.1" y="3.4">C1</text>
<text x="145.3" y="3.4">C2</text>
<text x="58.2" y="8.7">C6</text>
<text x="150.7" y="12.3">C7</text>
<text x="150.7" y="17.6">100nF</text>
<text x="28.6" y="21.5">U1B</text>
<text x="28.6" y="22.9">TL082IP</text>
<text x="66.4" y="20.1">U1A</text>
<text x="66.4" y="21.5">TL082IP</text>
<text x="77.6" y="22.2">R1</text>
<text x="86.7" y="22.2">R2</text>
<text x="111.2" y="21.5">U2B</text>
<text x="111.2" y="22.9">TL082IP</text>
<text x="158.1" y="23.6">U2A</text>
<text x=".2" y="25.6">GeneralSchematic[1A]</text>
<text x="121.3" y="24.2">R4</text>
<text x="121.3" y="27">33k</text>
<text x="132" y="24.2">R5</text>
<text x="132" y="27">82k</text>
<text x="158.1" y="25">TL082IP</text>
<text x="171.3" y="29.2">GeneralSchematic[1A]</text>
<text x="52.2" y="34.3">C3</text>
<text x="94.8" y="34.3">C4</text>
<text x="141.1" y="34.3">C5</text>
<text x="64.6" y="36.1">C8</text>
<text x="157.1" y="37.9">C9</text>
</g>
<g font-size="1.6" fill="#262626">
<text x="68.5" y="15">+Vcc</text>
<text x="6.1" y="23.8">IN</text>
<text x="54" y="19.4">GND</text>
<text x="146.5" y="23">GND</text>
<text x="161" y="20.3">-Vcc</text>
<text x="180.2" y="27.4">OUT</text>
<text x="68.5" y="31">-Vcc</text>
<text x="161" y="34.5">+Vcc</text>
<text x="48.7" y="47.9">GND</text>
<text x="61.1" y="44.3">GND</text>
<text x="91.4" y="47.9">GND</text>
<text x="137.6" y="47.9">GND</text>
<text x="153.6" y="46.1">GND</text>
</g>
<g font-size="1.6">
<text x="19.7" y="23">5</text>
<text x="25.2" y="20.1" transform="rotate(-90 25.2 20.1)">4</text>
<text x="57.1" y="21.2">2</text>
<text x="62.5" y="18.3" transform="rotate(-90 62.5 18.3)">8</text>
<text x="67.8" y="23">1</text>
<text x="103.3" y="23">5</text>
<text x="108.7" y="20.1" transform="rotate(-90 108.7 20.1)">4</text>
<text x="155" y="21.9" transform="rotate(-90 155 21.9)">4</text>
<text x="19.7" y="26.5">6</text>
<text x="30.5" y="24.7">7</text>
<text x="57" y="24.7">3</text>
<text x="62.5" y="29.1" transform="rotate(-90 62.5 29.1)">4</text>
<text x="103.3" y="26.5">6</text>
<text x="114.1" y="24.7">7</text>
<text x="149.5" y="24.7">3</text>
<text x="149.5" y="28.3">2</text>
<text x="160.3" y="26.5">1</text>
<text x="25.2" y="30.9" transform="rotate(-90 25.2 30.9)">8</text>
<text x="108.7" y="30.9" transform="rotate(-90 108.7 30.9)">8</text>
<text x="155" y="32.7" transform="rotate(-90 155 32.7)">8</text>
</g>
<text font-size="1.3" fill="#b4b4b4" x="44.3" y="23.6">(R3_Filtro Anti-alias, ...)</text>
<g font-size="1" fill="#b4b4b4">
<text x="101.1" y="2.8">(C1_Filtro Anti-alias, ...)</text>
<text x="147.5" y="2.8">(C2_Filtro Anti-alias, ...)</text>
<text x="60.4" y="8.1">(C6_Filtro Anti-alias, ...)</text>
<text x="152.8" y="11.7">(C7_Filtro Anti-alias, ...)</text>
<text x="31.9" y="20.9">(U1B_Filtro Anti-alias, ...)</text>
<text x="69.9" y="19.5">(U1A_Filtro Anti-alias, ...)</text>
<text x="79.6" y="21.6">(R1_Filtro Anti-alias, ...)(R2_Filtro Anti-alias, ...)</text>
<text x="114.5" y="20.9">(U2B_Filtro Anti-alias, ...)</text>
<text x="123.5" y="23.6">(R4_Filtro Anti-alias, ...)</text>
<text x="134.1" y="23.6">(R5_Filtro Anti-alias, ...)</text>
<text x="161.6" y="23">(U2A_Filtro Anti-alias, ...)</text>
<text x="54.3" y="33.8">(C3_Filtro Anti-alias, ...)</text>
<text x="66.8" y="35.5">(C8_Filtro Anti-alias, ...)</text>
<text x="97" y="33.8">(C4_Filtro Anti-alias, ...)</text>
<text x="143.2" y="33.8">(C5_Filtro Anti-alias, ...)</text>
<text x="159.2" y="37.3">(C9_Filtro Anti-alias, ...)</text>
</g>
</svg>
